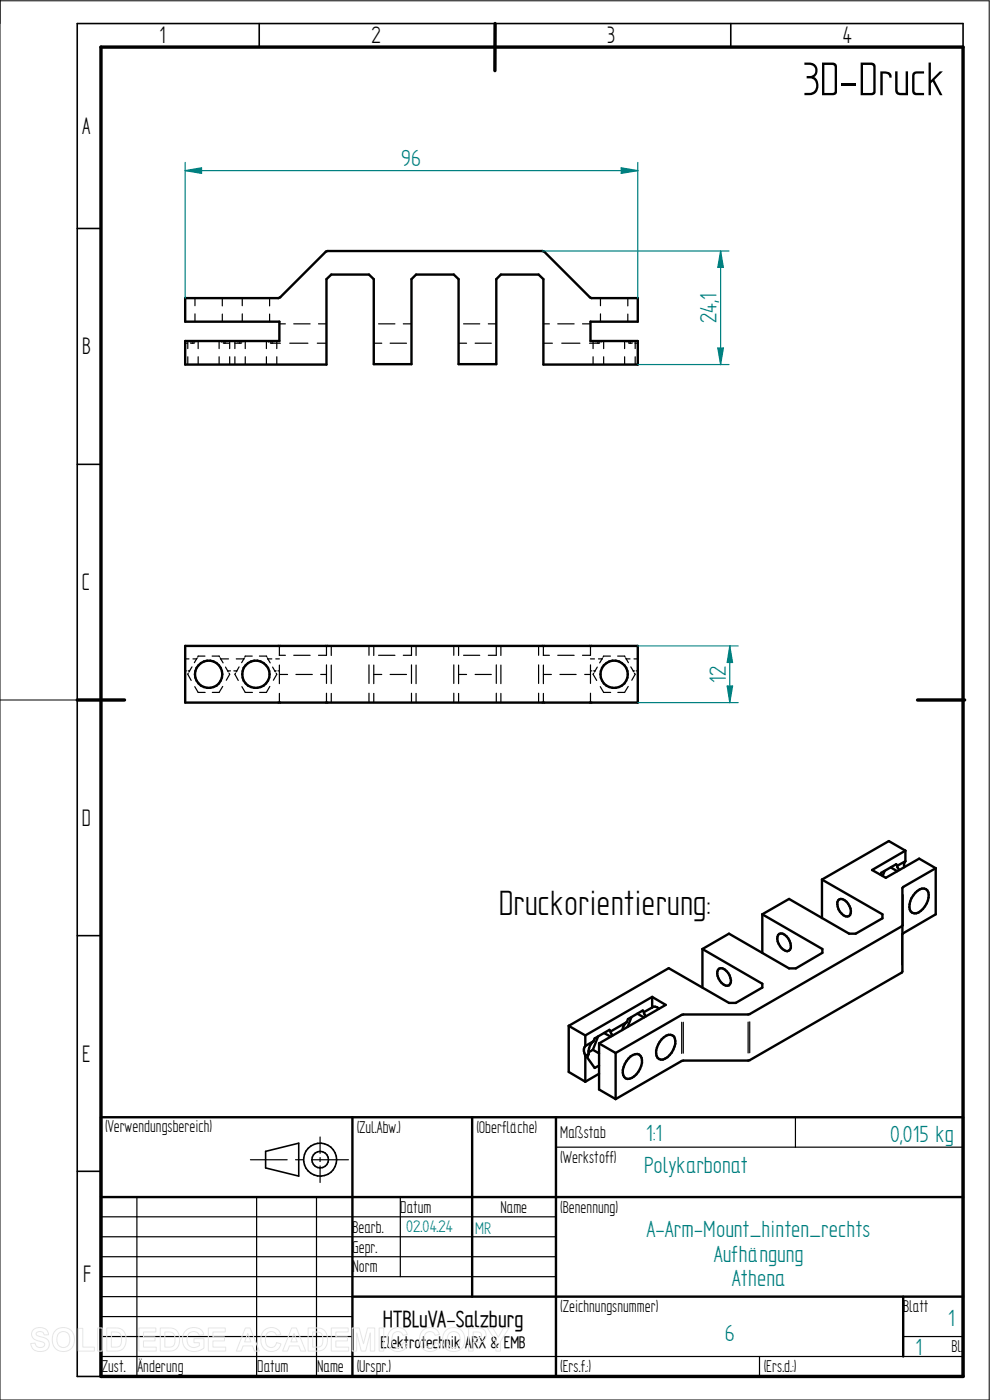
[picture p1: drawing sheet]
<svg xmlns="http://www.w3.org/2000/svg" width="210mm" height="297mm" viewBox="0 0 210 297" stroke-linecap="round" stroke-linejoin="round" font-family="sans-serif">
<path d="M0 0v297h209.8v-296.8h-209.8M0 148.5h16.4" fill="none" stroke="#000" stroke-width=".21"/>
<g fill="none" stroke="#000" stroke-width=".34">
<path d="M55 5v5M105 5v5M155 5v5M204.3 10v-5h-187.9v287h5M16.4 48.5h5M16.4 98.5h5M16.4 148.5h5M16.4 198.5h5M16.4 248.5h5M56.3 244.3l7.1-1.8v7l-7.1-1.7z"/>
<circle cx="67.9" cy="246" r="3.5"/>
<circle cx="67.9" cy="246" r="1.76"/>
</g>
<path d="M21.4 10h182.9v282h-182.9zM105 5v10M16.4 148.5h10M194.6 148.5h10" fill="none" stroke="#000" stroke-width=".72"/>
<g fill="none" stroke="#000" stroke-width=".51">
<path d="M39.3 63.2h19.8l.3-.1 9.7-9.7 .4-.1h45.6l.3 .1 9.7 9.7 .4 .1h9.8v5h-10v4.1h10v5h-20v-18.1l-1-.9h-8l-1 .9v18.1h-8v-18.1l-1-.9h-8l-1 .9v18.1h-8v-18.1l-1-.9h-8l-1 .9v18.1h-30v-5h20v-4.1h-20zM39.3 137h96v12.1h-96zM161.7 194v8.1M161.7 194l12.8 7.3v.8l-5.7 3.3h-1.4l-12.8-7.3-5.6 3.2M165.3 198.1a1.96 1.96 0 0 1 2.2 1.5 1.74 1.74 0 0 1-.2 2.1 1.5 1.5 0 0 1-1.8-1 1.95 1.95 0 0 1-.2-2.6zM174.4 186.6l12.8 7.4v.8l-5.7 3.3h-1.4l-12.7-7.4-5.7 3.3M174.4 186.6v8.2M177.8 191a1.37 1.37 0 0 1 2.1 .7 1.95 1.95 0 0 1 .2 2.7 2.1 2.1 0 0 1-2.4-2l-.1-1zM187.7 184.8l-.5 1M189 184l1.3 .8M190.3 183.7l-.2-.4-3.2 1.9-.1 .4M190.3 183.7l.5 .9"/>
<path d="M191.4 196.3l-32.4 18.8-14.4 .2-14 8.1M192.1 180.5l-7.1 4.1 2.9 1.6 7.1-4 3.5 2M192.1 180.5l-3.5-2.1-14.2 8.2M192.1 180.5v2.2M192.1 182.7l-.2 .3-.1 1M192.1 182.7l-1.8 1M194.1 189.4a2.05 2.05 0 0 1 2.3-.8 2.36 2.36 0 0 1 .2 3 3.2 3.2 0 0 1-2.7 2.2 1.35 1.35 0 0 1-.9-1.9 4.3 4.3 0 0 1 1.1-2.5zM198.5 184.2l-7.1 4.2v17.7l-.1 .2-32.3 18.6-14.4 .2-14 8.1M198.5 184.2v9.8l-7.1 4.2M120.6 217.6l3.6 2.1M120.6 217.6v9.8l3.6 2.1M124.2 219.7v2.2"/>
<path d="M126.9 219.9l-1.1 2.8M128.1 219.2l1.4 .7M129.5 218.8l-.2-.3-3.1 1.8-.3 .6M129.5 218.8l.5 .9M133 216.8l-3.5 2M133 216.8l-.5 .5-.5 1.2M133.9 215.8l-.8 2M135.2 215.1l1.4 .8M136.6 214.7l-.2-.3-3.2 1.8-.2 .6M136.6 214.7l.4 .9M138.3 211.5l2.9 1.7-14.1 8.2M138.3 211.5l-14.1 8.2"/>
<path d="M138.3 211.5v2.2M138.3 213.7l-1.7 1M138.3 213.7a1.08 1.08 0 0 1 1.5 .3M149 201.3l12.7 7.4v.8l-5.6 3.3h-1.5l-12.7-7.4-21.3 12.2M149 201.3v8.2M152.3 205.7a1.08 1.08 0 0 1 1.8 .3 2.63 2.63 0 0 1 .8 2.8 .9 .9 0 0 1-1.4 .1 2.86 2.86 0 0 1-1.2-3.2zM21.4 237h182.9v55h-182.9zM74.8 237v55M100.2 237v38.1M117.9 237v55M124.2 224v5.5M124.2 221.9a1.74 1.74 0 0 0 0 2.1"/>
<path d="M124.9 223.6l-.3 .8 1.6 2.2 .9-.5M124.9 223.6l-.7 .4M125.8 222.7l1.3 .8M125.8 222.7l-1 .6M125.9 220.9l-1.7 1M125.9 220.9a2.92 2.92 0 0 0-1 2.7M127.1 221.4l3.5 2M127.1 221.4v9.7l3.5 2.1M127.1 227.8l-2.9 1.7M130.6 223.4v9.8M133.3 224.6a1.69 1.69 0 0 1 2.6-.6 3.8 3.8 0 0 1-1.9 4.7 1.19 1.19 0 0 1-1.3 .1 1.19 1.19 0 0 1-.6-1.2 4.3 4.3 0 0 1 1.2-3zM140.4 220.5a2.05 2.05 0 0 1 2.3-.8 1.88 1.88 0 0 1 .4 2.3 4.2 4.2 0 0 1-2.5 2.8 1.19 1.19 0 0 1-1.4-1.3 4.3 4.3 0 0 1 1.2-3z"/>
<path d="M21.4 254h182.9M74.8 275.1h129.5M191.6 275.1v12.7"/>
<circle cx="44.3" cy="143" r="2.89"/>
<circle cx="54.3" cy="143" r="2.9"/>
<circle cx="130.3" cy="143" r="2.9"/>
</g>
<g fill="none" stroke="#000" stroke-width=".25">
<path d="M39.3 72.8h.5M39.8 72.3v1.7M39.8 75.7v1.6M40.2 72.3l.2 .3M40.4 72.8h.6M40.7 72.7h.6M41.4 63.2v1.7M41.4 66.6v1.6M41.7 72.3l-.2 .2M42 72.3v1.7M42 75.7v1.6M46.5 72.3v1.7"/>
<path d="M46.5 75.7v1.6M46.8 72.3l.2 .3M47.2 63.2v1.7M47.2 66.6v1.6M47.3 72.7h.5M47.6 72.8h1.1M48.3 72.3l-.2 .2M48.7 72.3v1.7M48.7 75.7v1.6M49.8 72.3v1.7M49.8 75.7v1.6M49.8 72.8h1.2"/>
<path d="M50.2 72.3l.3 .3M50.7 72.7h.6M51.4 63.2v1.7M51.4 66.6v1.6M51.7 72.3l-.2 .2M52 72.3v1.7M52 75.7v1.6M56.5 72.3v1.7M56.5 75.7v1.6M56.8 72.3l.2 .3M57.2 63.2v1.7M57.2 66.6v1.6"/>
<path d="M57.3 72.7h.6M57.6 72.8h1.9M58.3 72.3l-.2 .2M58.7 72.3v1.7M58.7 75.7v1.6M59.3 68.7h1.2M61.5 72.8h3.8M62.3 68.7h3.5M67.3 72.8h2M67.6 68.7h1.7M79.3 72.8h1.7M80.3 68.7h3.5"/>
<path d="M82.8 72.8h3.4M85.6 68.7h1.7M97.3 72.8h1.7M98.3 68.7h3.5M100.8 72.8h3.4M103.6 68.7h1.7M115.3 72.8h1.9M115.3 68.7h1.2M118.3 68.7h3.5M119.2 72.8h3.8M123.6 68.7h1.7M125.1 72.8h1.9"/>
<path d="M125.8 72.3v1.7M125.8 75.7v1.6M126.2 72.3l.2 .2M126.7 72.7h.5M127.4 63.2v1.7M127.4 66.6v1.6M127.7 72.3l-.2 .3M128.1 72.3v1.7M128.1 75.7v1.6M132.5 72.3v1.7M132.5 75.7v1.6M132.8 72.3l.2 .2"/>
<path d="M133.2 63.2v1.7M133.2 66.6v1.6M133.3 72.7h.5M133.6 72.8h.5M134.3 72.3l-.2 .3M134.7 72.8h.6M134.7 72.3v1.7M134.7 75.7v1.6M39.3 139.8h.8M40.9 139.8h.8M41.7 139.8l-.5 .8M41.8 139.6l-.1 .2"/>
<path d="M43.5 139.2h-1.5v.2M45 139.2h1.5l.1 .2M46.7 139.6l.1 .2M46.8 139.8l.5 .8M46.8 139.8h1.7M50.1 139.8h1.6M51.7 139.8l-.4 .8M51.8 139.6l-.1 .2M53.5 139.2h-1.5l-.1 .2M55 139.2h1.5l.1 .2M56.7 139.6l.1 .2M56.8 139.8l.5 .8"/>
<path d="M56.8 139.8h.9M58.5 139.8h.8M59.3 137v2.1M59.3 139h1.2M62.3 139h3.5M69.3 137v2h-1.7M70.3 137v2.1M78.3 137v2M79.3 137v2.1M80.3 139h3.5M87.3 137v2h-1.7M88.3 137v2.1"/>
<path d="M96.3 137v2M97.3 137v2.1M98.3 139h3.5M105.3 137v2h-1.7M106.3 137v2.1M114.3 137v2M115.3 137v2.1M115.3 139h1.2M118.3 139h3.5M125.3 137v2h-1.7M125.3 139.8h.8M127 139.8h.7"/>
<path d="M127.7 139.8l-.5 .8M127.8 139.6l-.1 .2M129.5 139.2h-1.4l-.2 .2M131 139.2h1.5l.1 .2M132.7 139.6l.1 .2M132.8 139.8h.8M132.8 139.8l.5 .8M134.5 139.8h.8M39.3 142.3h.2M39.9 142.8l-.1 .2 .8 1.4M39.9 142.3h.3M40.2 142.3l-.1 .3"/>
<path d="M40.7 141.5l-.5 .8M41.3 145.7l.7 1.2h1.5M47.2 145.6l-.7 1.3h-1.5M47.8 141.5l.5 .8M48.3 142.3l.1 .2M48.3 142.3h.6M48.6 142.8l.1 .2-.7 1.3M49.6 142.3h.6M50 142.8l-.2 .2 .7 1.4M50.2 142.3l-.1 .3M50.7 141.5l-.5 .8M51.3 145.7l.7 1.2h1.6"/>
<path d="M57.2 145.6l-.7 1.3h-1.4M57.8 141.5l.5 .8M58.3 142.3l.1 .2M58.3 142.3h.3M58.6 142.8l.1 .2-.7 1.3M59 142.3h.3M59.3 141.1v3.9M59.3 147.1v2M59.3 143.1h1.7M62.8 143.1h3.5M68 143.1h1.3M69.3 141.1v3.9"/>
<path d="M69.3 147.1v2M70.3 141.1v3.9M70.3 147.1v2M78.3 141.1v3.9M78.3 147.1v2M79.3 141.1v3.9M79.3 147.1v2M79.3 143.1h1.7M82.8 143.1h3.4M87.3 141.1v3.9M87.3 147.1v2M88.3 141.1v3.9"/>
<path d="M88.3 147.1v2M96.3 141.1v3.9M96.3 147.1v2M97.3 141.1v3.9M97.3 147.1v2M97.3 143.1h1.7M100.8 143.1h3.4M105.3 141.1v3.9M105.3 147.1v2M106.3 141.1v3.9M106.3 147.1v2M114.3 141.1v3.9"/>
<path d="M114.3 147.1v2M115.3 141.1v3.9M115.3 147.1v2M115.3 143.1h1.7M118.8 143.1h3.4M124 143.1h1.3M125.3 141.1v3.9M125.3 147.1v2M125.3 142.3h.3M125.9 142.8l-.1 .2 .8 1.4M125.9 142.3h.3M126.2 142.3l-.1 .3"/>
<path d="M126.7 141.5l-.5 .8M127.3 145.7l.8 1.2h1.4M133.3 145.6l-.8 1.3h-1.4M133.8 141.5l.7 1M134.3 142.3h.3M134.6 142.8l.1 .2-.7 1.3M135 142.3h.3M191.3 198.1v6.6M191.6 189.8v6.6M144.6 216.9v6.6M144.9 216.9v6.5M158.7 216.8v6.6"/>
<path d="M159 216.8v6.6M168.7 237v6.4M21.4 258.1h96.5M29 254v38M53.1 246h7.8M54.4 254v38M62.7 246h1.7M66.2 246h7.7M67.1 254v38M67.9 241.2v3.5M67.9 245.6v.8M67.9 247.4v3.5"/>
<path d="M84.9 254v16.8M117.9 243.4h86.4M21.4 270.8h96.5M21.4 266.6h96.5M21.4 262.4h96.5M21.4 275.1h53.4M21.4 279.3h53.4M21.4 287.8h182.9M21.4 283.5h53.4M161.1 287.8v4.2M191.6 283.5h12.7"/>
</g>
<path d="M115.1 53.3h39.5M135.3 77.3h19.3M152.3 73.8h1.2l-.6 3.5z" fill="none" stroke="#008080" stroke-width=".25"/>
<path d="M152.3 73.8h1.2l-.6 3.5z" fill="#008080"/>
<path d="M152.9 53.3l.6 3.4h-1.2z" fill="none" stroke="#008080" stroke-width=".25"/>
<path d="M152.9 53.3l.6 3.4h-1.2z" fill="#008080"/>
<path d="M39.3 34.5v28.7M131.8 35.6l3.5 .6-3.5 .6zM135.3 34.5v28.7M152.9 53.3v24" fill="none" stroke="#008080" stroke-width=".25"/>
<path d="M131.8 35.6l3.5 .6-3.5 .6z" fill="#008080"/>
<path d="M39.3 36.2l3.5-.6v1.2z" fill="none" stroke="#008080" stroke-width=".25"/>
<path d="M39.3 36.2l3.5-.6v1.2z" fill="#008080"/>
<path d="M39.3 36.2h96M135.3 137h21.3M154.8 137l.6 3.5h-1.1zM135.3 149.1h21.3" fill="none" stroke="#008080" stroke-width=".25"/>
<path d="M154.8 137l.6 3.5h-1.1z" fill="#008080"/>
<path d="M154.3 145.5h1.1l-.6 3.6z" fill="none" stroke="#008080" stroke-width=".25"/>
<path d="M154.3 145.5h1.1l-.6 3.6z" fill="#008080"/>
<path d="M154.8 137v12.1" fill="none" stroke="#008080" stroke-width=".25"/>
<g fill="none" stroke="#e6e6e6" stroke-width=".21">
<path d="M7.1 282.1a2.02 2.02 0 0 1 3.1 .7l.1 .4h-.9a.9 .9 0 0 0-.8-.7 .9 .9 0 0 0-.9 .5l.1 .3 .5 .2a2.15 2.15 0 0 1 2.1 1.4 1.72 1.72 0 0 1-2.3 1.8l-.7-.2-.7-.7-.2-.8 1-.1a1.06 1.06 0 0 0 .9 1 1.06 1.06 0 0 0 1.1-.7 1.66 1.66 0 0 0-1.6-.8 1.37 1.37 0 0 1-.8-2.3zM11.8 282.3a2.46 2.46 0 0 1 3.1-.2 2.46 2.46 0 0 1 .8 3 2.4 2.4 0 0 1-3.1 1.5 2.4 2.4 0 0 1-1.5-3.1l.2-.5zM12.4 282.9a1.39 1.39 0 0 1 1.7-.3 1.39 1.39 0 0 1 .7 1.6 1.41 1.41 0 0 1-1.4 1.7 1.41 1.41 0 0 1-1.3-1.7l.1-.8zM16.6 281.8h1v4h2.4v.8h-3.4zM20.7 281.7h1v4.9h-1zM22.6 281.7h1.9a2.2 2.2 0 0 1 2.2 2.8 2.02 2.02 0 0 1-2.2 2.1h-1.9zM23.6 282.6a1.8 1.8 0 0 1 2 .5 2.09 2.09 0 0 1-.4 2.6l-1.6 .1zM29.5 281.7h3.6v.9h-2.7v1h2.5v.9h-2.5v1.3h2.7v.8h-3.6zM34 281.7h1.8a2.2 2.2 0 0 1 2.3 2.8 2.02 2.02 0 0 1-2.2 2.1h-1.9zM35 282.6a1.8 1.8 0 0 1 1.9 .5 2.09 2.09 0 0 1-.4 2.6l-1.5 .1zM39.4 282.3a2.33 2.33 0 0 1 3.8 .8l-1 .2a1.37 1.37 0 0 0-1.6-.7 1.37 1.37 0 0 0-.9 1.5 1.56 1.56 0 0 0 .8 1.6 1.56 1.56 0 0 0 1.8-.2v-.6h-1.2v-.9h2.2v2a2.65 2.65 0 0 1-3.1 .5 2.65 2.65 0 0 1-1.5-2.7l.3-1zM44.2 281.7h3.6v.9h-2.6v1h2.4v.9h-2.4v1.3h2.7v.8h-3.7z"/>
<path d="M52 281.7h1.1l1.9 4.9h-1l-.4-1.1h-2l-.4 1.1h-1.1zM52.6 282.9l.6 1.8h-1.3zM56 282.3a2.12 2.12 0 0 1 3.6 .8l-1 .2a1.24 1.24 0 0 0-1.6-.7 1.24 1.24 0 0 0-.7 1.6 1.28 1.28 0 0 0 .4 1.4 1.28 1.28 0 0 0 1.6 0l.4-.8 .9 .3a2.19 2.19 0 0 1-2.5 1.6 2.19 2.19 0 0 1-1.8-2.5l.1-.9zM61.9 281.7h1l2 4.9h-1.1l-.4-1.1h-2l-.4 1.1h-1.1zM62.4 282.9l.7 1.8h-1.4zM65.4 281.7h1.8a2.2 2.2 0 0 1 2.3 2.8 2.02 2.02 0 0 1-2.3 2.1h-1.8zM66.3 282.6a1.8 1.8 0 0 1 2 .5 2.09 2.09 0 0 1-.4 2.6l-1.6 .1zM70.3 281.7h3.6v.9h-2.7v1h2.5v.9h-2.5v1.3h2.8v.8h-3.7zM74.7 281.7h1.5l.9 3.4 .9-3.4h1.5v4.9h-.9l-.1-3.8-.9 3.8h-1l-.9-3.8-.1 3.8h-.9zM80.4 281.7h1v4.9h-1zM82.8 282.3a2.12 2.12 0 0 1 3.6 .8l-.9 .2a1.24 1.24 0 0 0-1.6-.7 1.24 1.24 0 0 0-.8 1.6 1.28 1.28 0 0 0 .5 1.4 1.28 1.28 0 0 0 1.5 0l.4-.8 .9 .3a2.19 2.19 0 0 1-2.5 1.6 2.19 2.19 0 0 1-1.7-2.5l.1-.9zM89.6 282.3a2.12 2.12 0 0 1 3.6 .8l-.9 .2a1.24 1.24 0 0 0-1.6-.7 1.24 1.24 0 0 0-.7 1.6 1.28 1.28 0 0 0 .4 1.4 1.28 1.28 0 0 0 1.5 0l.4-.8 1 .3a2.19 2.19 0 0 1-2.6 1.6 2.19 2.19 0 0 1-1.7-2.5l.1-.9z"/>
<path d="M94.6 282.3a2.46 2.46 0 0 1 3.1-.2 2.46 2.46 0 0 1 .8 3 2.4 2.4 0 0 1-3.1 1.5 2.4 2.4 0 0 1-1.4-3.1l.1-.5zM95.2 282.9a1.39 1.39 0 0 1 1.7-.3 1.39 1.39 0 0 1 .7 1.6 1.41 1.41 0 0 1-1.3 1.7 1.41 1.41 0 0 1-1.4-1.7l.1-.8zM99.4 281.7h1.6a1.61 1.61 0 0 1 2.1 1.5 1.62 1.62 0 0 1-2.1 1.6h-.6v1.8h-1zM100.4 282.6a1.62 1.62 0 0 1 1.7 .3 .7 .7 0 0 1-.1 .8 .7 .7 0 0 1-.7 .2h-.9zM103.4 281.7h1.1l1.2 2 1.1-2h1.2l-1.8 2.9v2h-1v-2z"/>
</g>
<text font-size="11.3" x="170.3" y="20.2">3D-Druck</text>
<text font-size="8.4" x="105.8" y="194.1">Druckorientierung:</text>
<g font-size="5.7">
<text x="33.8" y="9.2">1</text>
<text x="78.8" y="9.2">2</text>
<text x="128.8" y="9.2">3</text>
<text x="178.8" y="9.2">4</text>
<text x="17.4" y="28.4">A</text>
<text x="17.4" y="75.2">B</text>
<text x="17.4" y="125.2">C</text>
<text x="17.4" y="175.2">D</text>
<text x="17.4" y="225.2">E</text>
<text x="17.6" y="271.9">F</text>
</g>
<g font-size="5.6" fill="#008080">
<text x="85.1" y="35.3">96</text>
<text x="152" y="68.5" transform="rotate(-90 152 68.5)">24,1</text>
<text x="154" y="144.8" transform="rotate(-90 154 144.8)">12</text>
<text x="137.1" y="242">1:1</text>
<text x="188.8" y="242.2">0,015 kg</text>
<text x="136.7" y="248.8">Polykarbonat</text>
<text x="137.2" y="262.4">A-Arm-Mount_hinten_rechts</text>
<text x="151.4" y="267.6">Aufhängung</text>
<text x="155.3" y="272.9">Athena</text>
<text x="201.2" y="281.3">1</text>
<text x="153.8" y="284.6">6</text>
<text x="194.2" y="287.4">1</text>
</g>
<text font-size="5.5" x="81.2" y="281.5">HTBLuVA-Salzburg</text>
<g font-size="4.1">
<text x="22.3" y="240.2">(Verwendungsbereich)</text>
<text x="75.7" y="240.4">(Zul.Abw.)</text>
<text x="101.1" y="240.4">(Oberfläche)</text>
<text x="118.8" y="241.4">Maßstab</text>
<text x="118.8" y="246.7">(Werkstoff)</text>
<text x="84.9" y="257.3">Datum</text>
<text x="106.2" y="257.3">Name</text>
<text x="118.8" y="257.3">(Benennung)</text>
<text x="74.8" y="261.5">Bearb.</text>
<text x="74.8" y="265.7">Gepr.</text>
<text x="74.8" y="270">Norm</text>
<text x="118.8" y="278.4">(Zeichnungsnummer)</text>
<text x="191.6" y="278.4">Blatt</text>
<text x="201.8" y="286.9">Bl.</text>
<text x="21.6" y="291.1">Zust.</text>
<text x="29.2" y="291.1">Änderung</text>
<text x="54.6" y="291.1">Datum</text>
<text x="67.3" y="291.1">Name</text>
<text x="75.7" y="291.1">(Urspr.)</text>
<text x="118.8" y="291.1">(Ers.f.:)</text>
<text x="162" y="291.1">(Ers.d.:)</text>
</g>
<g font-size="4" fill="#008080">
<text x="86.2" y="261.5">02.04.24</text>
<text x="100.8" y="261.7">MR</text>
</g>
<text font-size="4" x="80.7" y="286">Elektrotechnik ARX &amp; EMB</text>
</svg>
